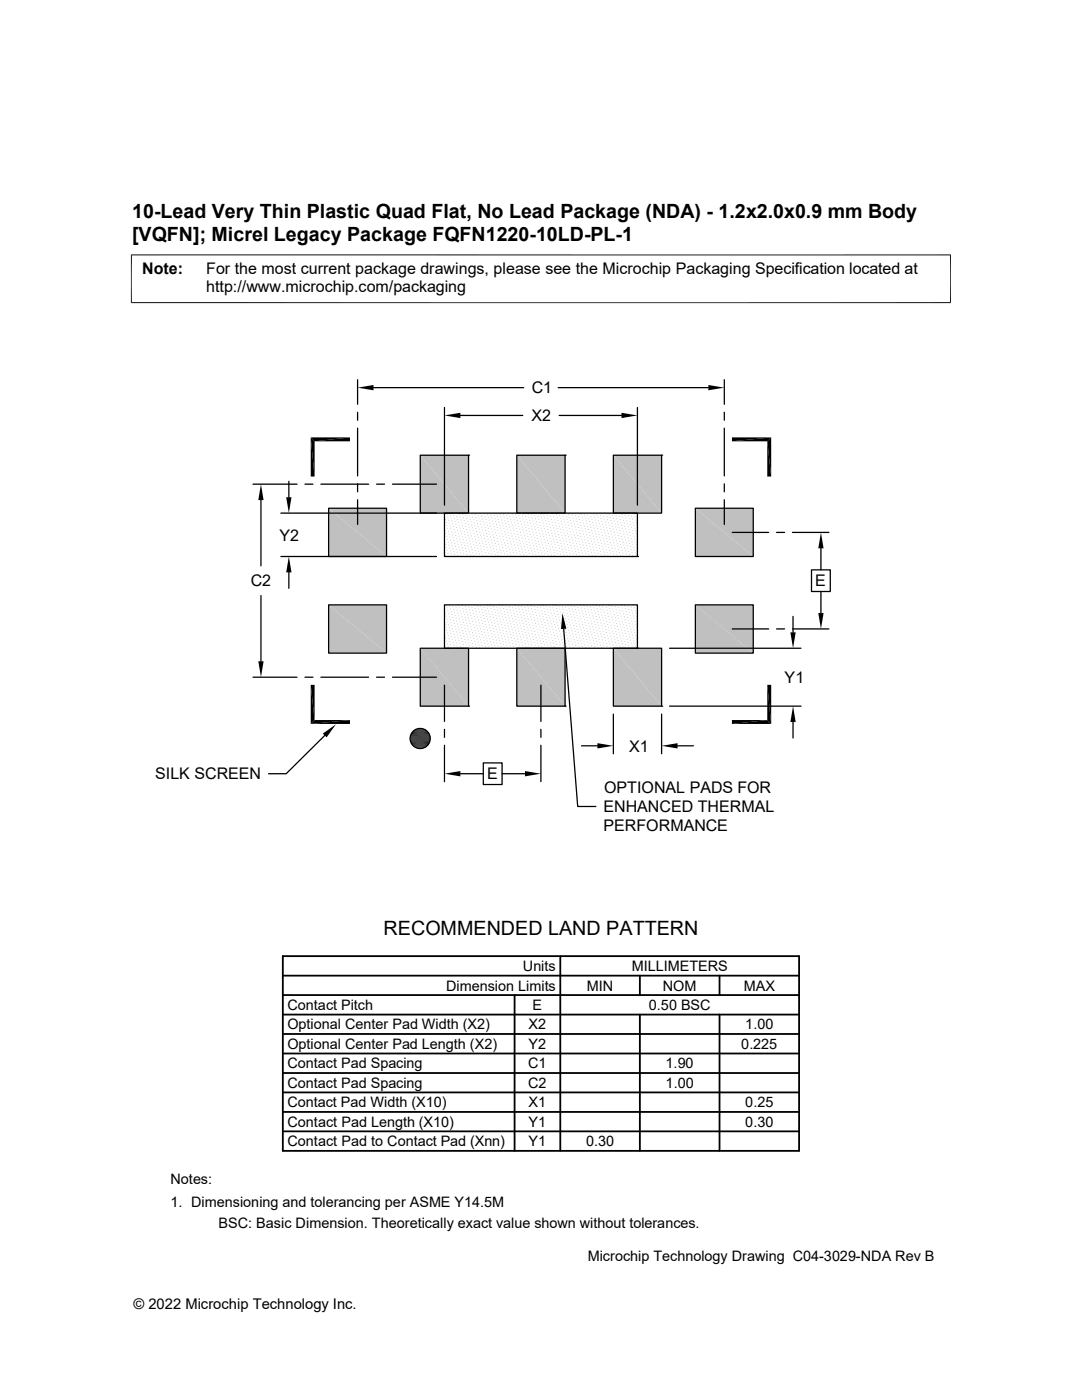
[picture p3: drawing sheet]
<svg xmlns="http://www.w3.org/2000/svg" width="216mm" height="279mm" viewBox="0 0 216 279" stroke-linecap="round" stroke-linejoin="round" font-family="sans-serif">
<g fill="#c0c0c0">
<path d="M122.4 90.8l9.6 11.6h-9.6z"/>
<path d="M122.4 90.8h9.6v11.6z"/>
<path d="M103.1 90.8l9.7 11.6h-9.7z"/>
<path d="M103.1 90.8h9.7v11.6z"/>
<path d="M83.9 90.8l9.6 11.6h-9.6z"/>
<path d="M83.9 90.8h9.6v11.6z"/>
<path d="M138.7 101.4l11.6 9.7h-11.6z"/>
<path d="M138.7 101.4h11.6v9.7z"/>
<path d="M65.6 101.4l11.5 9.7h-11.5z"/>
<path d="M65.6 101.4h11.5v9.7z"/>
<path d="M138.7 120.7l11.6 9.6h-11.6z"/>
<path d="M138.7 120.7h11.6v9.6z"/>
<path d="M65.6 120.7l11.5 9.6h-11.5z"/>
<path d="M65.6 120.7h11.5v9.6z"/>
<path d="M122.4 129.4l9.6 11.5h-9.6z"/>
<path d="M122.4 129.4h9.6v11.5z"/>
<path d="M103.1 129.4l9.7 11.5h-9.7z"/>
<path d="M103.1 129.4h9.7v11.5z"/>
<path d="M83.9 129.4l9.6 11.5h-9.6z"/>
<path d="M83.9 129.4h9.6v11.5z"/>
</g>
<g fill="none" stroke="#000" stroke-width=".25">
<path d="M71.4 75.8v4.9M74.5 77.4h30M111.4 77.4h30M144.5 75.8v4.9M50.5 96.6h8.8M52.1 99.8v13.1M57.6 96.1v3.1M60.9 96.6h1.5M64 96.6h9.6M71.4 82.3v1.6M71.4 85.4v9.6M71.4 96.6v1.5"/>
<path d="M71.4 99.7v5M75.1 96.6h1.6M78.3 96.6h8.8M83.9 90.8h9.6v11.6h-9.6zM88.7 81.3v19.5M91.9 82.9h12.4M93.5 90.8h.1M103.1 90.8h9.7v11.6h-9.7zM111.6 82.9h12.4M112.8 90.8h.1M122.4 90.8h9.6v11.6h-9.6zM127.2 81.3v19.5"/>
<path d="M132 90.8h.1M144.5 82.3v1.6M144.5 85.4v9.6M144.5 96.6v1.5M144.5 99.7v5M52.1 118.9v13.1M56 102.4h31.1M56 111.1h31.1M57.6 114.2v3.2M65.6 101.4h11.5v9.7h-11.5zM88.7 102.4h38.5v8.7h-38.5zM127.2 111.1h.1"/>
<path d="M138.7 101.4h11.6v9.7h-11.6zM146.1 106.3h7.3M155 106.3h1.5M158.1 106.3h7.3M161.9 113.7h3.8v4.3h-3.8zM163.8 109.4v4.3M163.8 118v4.3M50.5 135.1h8.8M60.9 135.1h1.5M64 135.1h9.6M65.6 120.7h11.5v9.6h-11.5zM75.1 135.1h1.6"/>
<path d="M78.3 135.1h8.8M83.9 129.4h9.6v11.5h-9.6zM88.7 136.7v7.3M88.7 120.7h38.5v8.7h-38.5zM103.1 129.4h9.7v11.5h-9.7zM107.9 136.7v7.3M112.5 125.5l2.8 35.5h3.6M122.4 129.4h9.6v11.5h-9.6zM127.2 129.4h.1M133.6 129.4h26.2M138.7 120.7h11.6v9.6h-11.6zM146.1 125.5h7.3"/>
<path d="M155 125.5h1.5M158.1 125.5h7.3M158.2 123v3.2M64.8 146.8l-7.7 7.6h-3.5M88.7 145.6v1.6M88.7 148.7v7.3M91.9 154.4h4.5M93.5 140.9h.1M96.4 152.3h3.8v4.3h-3.8zM100.2 154.4h4.6M107.9 145.6v1.6M107.9 148.7v7.3"/>
<path d="M112.8 140.9h.1M116 148.8h3.2M122.4 142.5v7.9M132 140.9h.1M132 142.5v7.9M133.6 140.9h26.2M135.2 148.8h3.2M158.2 144.1v3.2"/>
<circle cx="83.8" cy="147.4" r="2.01"/>
</g>
<g fill="none" stroke="#c0c0c0" stroke-width=".2">
<path d="M88.7 110.3h.1M88.8 108.1h.1M88.8 105.9h.1M88.8 103.7h.1M88.9 110.9h.1M88.9 108.6h.1M88.9 106.5h.1M89 104.3h.1M89.1 109.2h.1M89.1 107h.1M89.2 104.9h.1M89.2 102.7h.1"/>
<path d="M89.2 109.8h.1M89.3 107.6h.1M89.3 105.4h.1M89.3 103.3h.1M89.4 110.4h.1M89.4 108.2h.1M89.4 106h.1M89.5 103.8h.1M89.5 111h.1M89.6 108.8h.1M89.6 106.6h.1M89.6 104.4h.1"/>
<path d="M89.7 109.4h.1M89.8 107.2h.1M89.8 105h.1M89.8 102.8h.1M89.9 109.9h.1M89.9 107.8h.1M90 105.6h.1M90 103.4h.1M90 110.5h.1M90.1 108.3h.1M90.1 106.2h.1M90.1 103.9h.1"/>
<path d="M90.2 108.9h.1M90.3 106.7h.1M90.3 104.5h.1M90.4 109.5h.1M90.4 107.3h.1M90.5 105.1h.1M90.5 102.9h.1M90.6 110.1h.1M90.6 107.9h.1M90.6 105.7h.1M90.7 103.5h.1M90.7 110.7h.1"/>
<path d="M90.7 108.5h.1M90.8 106.3h.1M90.8 104.1h.1M90.9 109.1h.1M90.9 106.9h.1M91 104.7h.1M91 102.5h.1M91.1 109.6h.1M91.1 107.4h.1M91.1 105.3h.1M91.2 103.1h.1M91.2 110.2h.1"/>
<path d="M91.2 108h.1M91.3 105.8h.1M91.3 103.7h.1M91.4 110.8h.1M91.4 108.6h.1M91.4 106.4h.1M91.5 104.2h.1M91.5 109.2h.1M91.6 107h.1M91.6 104.8h.1M91.7 102.6h.1M91.7 109.8h.1"/>
<path d="M91.7 107.6h.1M91.8 105.4h.1M91.8 103.2h.1M91.9 110.4h.1M91.9 108.2h.1M91.9 106h.1M92 103.8h.1M92 110.9h.1M92.1 108.8h.1M92.1 106.6h.1M92.1 104.4h.1M92.2 109.3h.1"/>
<path d="M92.2 107.1h.1M92.3 104.9h.1M92.3 102.7h.1M92.4 109.9h.1M92.4 107.7h.1M92.4 105.5h.1M92.5 103.3h.1M92.5 110.5h.1M92.6 108.3h.1M92.6 106.1h.1M92.6 103.9h.1M92.7 108.9h.1"/>
<path d="M92.8 106.7h.1M92.8 104.5h.1M92.9 109.5h.1M92.9 107.3h.1M92.9 105.1h.1M93 102.9h.1M93 110h.1M93.1 107.8h.1M93.1 105.7h.1M93.1 103.5h.1M93.2 110.6h.1M93.2 108.4h.1"/>
<path d="M93.3 106.2h.1M93.3 104.1h.1M93.4 109h.1M93.4 106.8h.1M93.4 104.6h.1M93.5 102.4h.1M93.5 109.6h.1M93.6 107.4h.1M93.6 105.2h.1M93.6 103h.1M93.7 110.2h.1M93.7 108h.1"/>
<path d="M93.8 105.8h.1M93.8 103.6h.1M93.9 110.8h.1M93.9 108.6h.1M93.9 106.4h.1M94 104.2h.1M94 109.2h.1M94.1 107h.1M94.1 104.8h.1M94.1 102.6h.1M94.2 109.7h.1M94.2 107.5h.1"/>
<path d="M94.3 105.3h.1M94.3 103.2h.1M94.3 110.3h.1M94.4 108.1h.1M94.4 105.9h.1M94.4 103.7h.1M94.5 110.9h.1M94.5 108.7h.1M94.6 106.5h.1M94.6 104.3h.1M94.7 109.3h.1M94.7 107.1h.1"/>
<path d="M94.8 104.9h.1M94.8 102.7h.1M94.8 109.9h.1M94.9 107.7h.1M94.9 105.5h.1M95 103.3h.1M95 110.4h.1M95 108.2h.1M95.1 106.1h.1M95.1 103.9h.1M95.2 111h.1M95.2 108.8h.1"/>
<path d="M95.2 106.6h.1M95.3 104.5h.1M95.4 109.4h.1M95.4 107.2h.1M95.4 105h.1M95.5 102.8h.1M95.5 110h.1M95.5 107.8h.1M95.6 105.6h.1M95.6 103.4h.1M95.7 110.6h.1M95.7 108.4h.1"/>
<path d="M95.7 106.2h.1M95.8 104h.1M95.9 109h.1M95.9 106.8h.1M95.9 104.6h.1M96 109.6h.1M96.1 107.4h.1M96.1 105.2h.1M96.1 103h.1M96.2 110.1h.1M96.2 108h.1M96.2 105.7h.1"/>
<path d="M96.3 103.6h.1M96.3 110.7h.1M96.3 108.5h.1M96.4 106.3h.1M96.4 104.1h.1M96.5 109.1h.1M96.6 106.9h.1M96.6 104.7h.1M96.6 102.5h.1M96.7 109.7h.1M96.7 107.5h.1M96.8 105.3h.1"/>
<path d="M96.8 103.1h.1M96.8 110.3h.1M96.9 108.1h.1M96.9 105.9h.1M96.9 103.7h.1M97 110.9h.1M97 108.7h.1M97 106.5h.1M97.1 104.3h.1M97.2 109.2h.1M97.2 107.1h.1M97.2 104.9h.1"/>
<path d="M97.3 102.7h.1M97.3 109.8h.1M97.4 107.6h.1M97.4 105.5h.1M97.4 103.3h.1M97.5 110.4h.1M97.5 108.2h.1M97.6 106h.1M97.6 103.8h.1M97.6 111h.1M97.7 108.8h.1M97.7 106.6h.1"/>
<path d="M97.7 104.4h.1M97.8 109.4h.1M97.9 107.2h.1M97.9 105h.1M97.9 102.8h.1M98 110h.1M98 107.8h.1M98.1 105.6h.1M98.1 103.4h.1M98.1 110.5h.1M98.2 108.4h.1M98.2 106.2h.1"/>
<path d="M98.3 104h.1M98.3 108.9h.1M98.4 106.7h.1M98.4 104.5h.1M98.5 109.5h.1M98.5 107.3h.1M98.6 105.1h.1M98.6 102.9h.1M98.7 110.1h.1M98.7 107.9h.1M98.7 105.7h.1M98.8 103.5h.1"/>
<path d="M98.8 110.7h.1M98.8 108.5h.1M98.9 106.3h.1M98.9 104.1h.1M99 109.1h.1M99 106.9h.1M99.1 104.7h.1M99.1 102.5h.1M99.1 109.6h.1M99.2 107.5h.1M99.2 105.3h.1M99.3 103.1h.1"/>
<path d="M99.3 110.2h.1M99.3 108h.1M99.4 105.9h.1M99.4 103.7h.1M99.5 110.8h.1M99.5 108.6h.1M99.5 106.4h.1M99.6 104.2h.1M99.7 109.2h.1M99.7 107h.1M99.7 104.8h.1M99.8 102.6h.1"/>
<path d="M99.8 109.8h.1M99.8 107.6h.1M99.9 105.4h.1M99.9 103.2h.1M100 110.4h.1M100 108.2h.1M100 106h.1M100.1 103.8h.1M100.1 111h.1M100.2 108.8h.1M100.2 106.6h.1M100.2 104.4h.1"/>
<path d="M100.3 109.3h.1M100.3 107.1h.1M100.4 104.9h.1M100.4 102.8h.1M100.5 109.9h.1M100.5 107.7h.1M100.5 105.5h.1M100.6 103.3h.1M100.6 110.5h.1M100.7 108.3h.1M100.7 106.1h.1M100.7 103.9h.1"/>
<path d="M100.8 108.9h.1M100.9 106.7h.1M100.9 104.5h.1M101 109.5h.1M101 107.3h.1M101 105.1h.1M101.1 102.9h.1M101.1 110h.1M101.2 107.9h.1M101.2 105.7h.1M101.2 103.5h.1M101.3 110.6h.1"/>
<path d="M101.3 108.4h.1M101.4 106.3h.1M101.4 104.1h.1M101.5 109h.1M101.5 106.8h.1M101.6 104.6h.1M101.6 102.4h.1M101.6 109.6h.1M101.7 107.4h.1M101.7 105.2h.1M101.7 103h.1M101.8 110.2h.1"/>
<path d="M101.8 108h.1M101.9 105.8h.1M101.9 103.6h.1M101.9 110.8h.1M102 108.6h.1M102 106.4h.1M102.1 104.2h.1M102.1 109.2h.1M102.2 107h.1M102.2 104.8h.1M102.3 102.6h.1M102.3 109.8h.1"/>
<path d="M102.3 107.5h.1M102.4 105.4h.1M102.4 103.2h.1M102.4 110.3h.1M102.5 108.1h.1M102.5 105.9h.1M102.5 103.8h.1M102.6 110.9h.1M102.6 108.7h.1M102.7 106.5h.1M102.7 104.3h.1M102.8 109.3h.1"/>
<path d="M102.8 107.1h.1M102.9 104.9h.1M102.9 102.7h.1M103 109.9h.1M103 107.7h.1M103 105.5h.1M103.1 103.3h.1M103.1 110.4h.1M103.1 108.3h.1M103.2 106.1h.1M103.2 103.9h.1M103.3 111h.1"/>
<path d="M103.3 108.8h.1M103.3 106.7h.1M103.4 104.5h.1M103.5 109.4h.1M103.5 107.2h.1M103.5 105.1h.1M103.6 102.9h.1M103.6 110h.1M103.7 107.8h.1M103.7 105.6h.1M103.7 103.4h.1M103.8 110.6h.1"/>
<path d="M103.8 108.4h.1M103.8 106.2h.1M103.9 104h.1M104 109h.1M104 106.8h.1M104 104.6h.1M104.1 102.4h.1M104.1 109.6h.1M104.2 107.4h.1M104.2 105.2h.1M104.2 103h.1M104.3 110.2h.1"/>
<path d="M104.3 108h.1M104.3 105.8h.1M104.4 103.6h.1M104.4 110.7h.1M104.5 108.5h.1M104.5 106.3h.1M104.5 104.2h.1M104.6 109.1h.1M104.6 106.9h.1M104.7 104.7h.1M104.7 102.6h.1M104.8 109.7h.1"/>
<path d="M104.8 107.5h.1M104.8 105.3h.1M104.9 103.1h.1M104.9 110.3h.1M105 108.1h.1M105 105.9h.1M105 103.7h.1M105.1 110.9h.1M105.1 108.7h.1M105.2 106.5h.1M105.2 104.3h.1M105.3 109.3h.1"/>
<path d="M105.3 107.1h.1M105.3 104.9h.1M105.4 102.7h.1M105.4 109.8h.1M105.5 107.6h.1M105.5 105.5h.1M105.5 103.3h.1M105.6 110.4h.1M105.6 108.2h.1M105.7 106h.1M105.7 103.8h.1M105.7 111h.1"/>
<path d="M105.8 108.8h.1M105.8 106.6h.1M105.9 104.4h.1M105.9 109.4h.1M106 107.2h.1M106 105h.1M106 102.8h.1M106.1 110h.1M106.1 107.8h.1M106.2 105.6h.1M106.2 103.4h.1M106.3 110.6h.1"/>
<path d="M106.3 108.4h.1M106.3 106.2h.1M106.4 104h.1M106.4 108.9h.1M106.5 106.7h.1M106.5 104.6h.1M106.6 109.5h.1M106.6 107.3h.1M106.7 105.1h.1M106.7 103h.1M106.7 110.1h.1M106.8 107.9h.1"/>
<path d="M106.8 105.7h.1M106.9 103.5h.1M106.9 110.7h.1M107 108.5h.1M107 106.3h.1M107 104.1h.1M107.1 109.1h.1M107.1 106.9h.1M107.2 104.7h.1M107.2 102.5h.1M107.2 109.7h.1M107.3 107.5h.1"/>
<path d="M107.3 105.3h.1M107.4 103.1h.1M107.4 110.2h.1M107.4 108.1h.1M107.5 105.9h.1M107.5 103.7h.1M107.6 110.8h.1M107.6 108.6h.1M107.6 106.4h.1M107.7 104.2h.1M107.8 109.2h.1M107.8 107h.1"/>
<path d="M107.8 104.8h.1M107.9 102.6h.1M107.9 109.8h.1M107.9 107.6h.1M108 105.4h.1M108 103.2h.1M108.1 110.4h.1M108.1 108.2h.1M108.1 106h.1M108.2 103.8h.1M108.2 111h.1M108.3 108.8h.1"/>
<path d="M108.3 106.6h.1M108.3 104.4h.1M108.4 109.3h.1M108.5 107.1h.1M108.5 105h.1M108.5 102.8h.1M108.6 109.9h.1M108.6 107.7h.1M108.6 105.5h.1M108.7 103.4h.1M108.7 110.5h.1M108.8 108.3h.1"/>
<path d="M108.8 106.1h.1M108.8 103.9h.1M108.9 108.9h.1M109 106.7h.1M109 104.5h.1M109.1 109.5h.1M109.1 107.3h.1M109.2 105.1h.1M109.2 102.9h.1M109.2 110.1h.1M109.3 107.9h.1M109.3 105.7h.1"/>
<path d="M109.3 103.5h.1M109.4 110.6h.1M109.4 108.5h.1M109.4 106.3h.1M109.5 104.1h.1M109.6 109h.1M109.6 106.9h.1M109.7 104.7h.1M109.7 102.5h.1M109.7 109.6h.1M109.8 107.4h.1M109.8 105.2h.1"/>
<path d="M109.9 103h.1M109.9 110.2h.1M109.9 108h.1M110 105.8h.1M110 103.6h.1M110 110.8h.1M110.1 108.6h.1M110.1 106.4h.1M110.1 104.2h.1M110.2 109.2h.1M110.3 107h.1M110.3 104.8h.1"/>
<path d="M110.3 102.6h.1M110.4 109.8h.1M110.4 107.6h.1M110.5 105.4h.1M110.5 103.2h.1M110.5 110.3h.1M110.6 108.1h.1M110.6 105.9h.1M110.7 103.8h.1M110.7 110.9h.1M110.7 108.7h.1M110.8 106.5h.1"/>
<path d="M110.8 104.3h.1M110.9 109.3h.1M110.9 107.1h.1M111 104.9h.1M111 102.7h.1M111.1 109.9h.1M111.1 107.7h.1M111.1 105.5h.1M111.2 103.3h.1M111.2 110.5h.1M111.2 108.3h.1M111.3 106.1h.1"/>
<path d="M111.3 103.9h.1M111.4 111h.1M111.4 108.9h.1M111.4 106.7h.1M111.5 104.5h.1M111.6 109.4h.1M111.6 107.3h.1M111.6 105.1h.1M111.7 102.9h.1M111.7 110h.1M111.8 107.8h.1M111.8 105.6h.1"/>
<path d="M111.8 103.4h.1M111.9 110.6h.1M111.9 108.4h.1M111.9 106.2h.1M112 104h.1M112.1 109h.1M112.1 106.8h.1M112.1 104.6h.1M112.2 102.4h.1M112.2 109.6h.1M112.2 107.4h.1M112.3 105.2h.1"/>
<path d="M112.3 103h.1M112.4 110.2h.1M112.4 108h.1M112.5 105.8h.1M112.5 103.6h.1M112.5 110.7h.1M112.6 108.5h.1M112.6 106.4h.1M112.6 104.2h.1M112.7 109.1h.1M112.7 106.9h.1M112.8 104.8h.1"/>
<path d="M112.8 102.6h.1M112.9 109.7h.1M112.9 107.5h.1M112.9 105.3h.1M113 103.1h.1M113 110.3h.1M113.1 108.1h.1M113.1 105.9h.1M113.1 103.7h.1M113.2 110.9h.1M113.2 108.7h.1M113.3 106.5h.1"/>
<path d="M113.3 104.3h.1M113.4 109.3h.1M113.4 107.1h.1M113.4 104.9h.1M113.5 102.7h.1M113.5 109.8h.1M113.6 107.7h.1M113.6 105.5h.1M113.6 103.3h.1M113.7 110.4h.1M113.7 108.2h.1M113.8 106h.1"/>
<path d="M113.8 103.8h.1M113.9 111h.1M113.9 108.8h.1M113.9 106.6h.1M114 104.4h.1M114 109.4h.1M114.1 107.2h.1M114.1 105h.1M114.1 102.8h.1M114.2 110h.1M114.2 107.8h.1M114.3 105.6h.1"/>
<path d="M114.3 103.4h.1M114.4 110.6h.1M114.4 108.4h.1M114.4 106.2h.1M114.5 104h.1M114.5 108.9h.1M114.6 106.8h.1M114.6 104.6h.1M114.7 109.5h.1M114.7 107.3h.1M114.8 105.2h.1M114.8 103h.1"/>
<path d="M114.8 110.1h.1M114.9 107.9h.1M114.9 105.7h.1M115 103.6h.1M115 110.7h.1M115 108.5h.1M115.1 106.3h.1M115.1 104.1h.1M115.2 109.1h.1M115.2 106.9h.1M115.3 104.7h.1M115.3 102.5h.1"/>
<path d="M115.4 109.7h.1M115.4 107.5h.1M115.4 105.3h.1M115.5 103.1h.1M115.5 110.3h.1M115.5 108.1h.1M115.6 105.9h.1M115.6 103.7h.1M115.7 110.8h.1M115.7 108.7h.1M115.7 106.5h.1M115.8 104.2h.1"/>
<path d="M115.9 109.2h.1M115.9 107h.1M115.9 104.8h.1M116 102.6h.1M116 109.8h.1M116.1 107.6h.1M116.1 105.4h.1M116.1 103.2h.1M116.2 110.4h.1M116.2 108.2h.1M116.2 106h.1M116.3 103.8h.1"/>
<path d="M116.3 111h.1M116.4 108.8h.1M116.4 106.6h.1M116.4 104.4h.1M116.5 109.3h.1M116.6 107.2h.1M116.6 105h.1M116.6 102.8h.1M116.7 109.9h.1M116.7 107.7h.1M116.7 105.6h.1M116.8 103.4h.1"/>
<path d="M116.8 110.5h.1M116.9 108.3h.1M116.9 106.1h.1M116.9 104h.1M117 108.9h.1M117.1 106.7h.1M117.1 104.5h.1M117.2 109.5h.1M117.2 107.3h.1M117.3 105.1h.1M117.3 102.9h.1M117.3 110.1h.1"/>
<path d="M117.4 107.9h.1M117.4 105.7h.1M117.4 103.5h.1M117.5 110.7h.1M117.5 108.5h.1M117.6 106.3h.1M117.6 104.1h.1M117.7 109.1h.1M117.7 106.9h.1M117.7 104.7h.1M117.8 102.5h.1M117.8 109.6h.1"/>
<path d="M117.9 107.4h.1M117.9 105.2h.1M117.9 103.1h.1M118 110.2h.1M118 108h.1M118.1 105.8h.1M118.1 103.6h.1M118.1 110.8h.1M118.2 108.6h.1M118.2 106.4h.1M118.3 104.2h.1M118.3 109.2h.1"/>
<path d="M118.4 107h.1M118.4 104.8h.1M118.4 102.6h.1M118.5 109.8h.1M118.5 107.6h.1M118.6 105.4h.1M118.6 103.2h.1M118.7 110.3h.1M118.7 108.1h.1M118.7 106h.1M118.8 103.8h.1M118.8 110.9h.1"/>
<path d="M118.8 108.7h.1M118.9 106.5h.1M118.9 104.4h.1M119 109.3h.1M119 107.1h.1M119.1 104.9h.1M119.1 102.7h.1M119.2 109.9h.1M119.2 107.7h.1M119.2 105.5h.1M119.3 103.3h.1M119.3 110.5h.1"/>
<path d="M119.4 108.3h.1M119.4 106.1h.1M119.4 103.9h.1M119.5 111.1h.1M119.5 108.9h.1M119.5 106.7h.1M119.6 104.5h.1M119.6 109.5h.1M119.7 107.3h.1M119.7 105.1h.1M119.8 102.9h.1M119.8 110h.1"/>
<path d="M119.8 107.8h.1M119.9 105.6h.1M119.9 103.5h.1M120 110.6h.1M120 108.4h.1M120.1 106.2h.1M120.1 104h.1M120.2 109h.1M120.2 106.8h.1M120.2 104.6h.1M120.3 102.4h.1M120.3 109.6h.1"/>
<path d="M120.3 107.4h.1M120.4 105.2h.1M120.4 103h.1M120.5 110.2h.1M120.5 108h.1M120.5 105.8h.1M120.6 103.6h.1M120.6 110.7h.1M120.7 108.6h.1M120.7 106.4h.1M120.7 104.2h.1M120.8 109.1h.1"/>
<path d="M120.9 107h.1M120.9 104.8h.1M120.9 102.6h.1M121 109.7h.1M121 107.5h.1M121 105.3h.1M121.1 103.1h.1M121.1 110.3h.1M121.2 108.1h.1M121.2 105.9h.1M121.2 103.7h.1M121.3 110.9h.1"/>
<path d="M121.3 108.7h.1M121.4 106.5h.1M121.4 104.3h.1M121.5 109.3h.1M121.5 107.1h.1M121.6 104.9h.1M121.6 102.7h.1M121.6 109.9h.1M121.7 107.7h.1M121.7 105.5h.1M121.7 103.3h.1M121.8 110.4h.1"/>
<path d="M121.8 108.2h.1M121.9 106h.1M121.9 103.9h.1M122 111h.1M122 108.8h.1M122 106.6h.1M122.1 104.4h.1M122.1 109.4h.1M122.2 107.2h.1M122.2 105h.1M122.3 102.8h.1M122.3 110h.1"/>
<path d="M122.3 107.8h.1M122.4 105.6h.1M122.4 103.4h.1M122.4 110.6h.1M122.5 108.4h.1M122.5 106.2h.1M122.6 104h.1M122.6 109h.1M122.7 106.8h.1M122.7 104.6h.1M122.8 109.5h.1M122.8 107.4h.1"/>
<path d="M122.9 105.2h.1M122.9 103h.1M123 110.1h.1M123 107.9h.1M123 105.8h.1M123.1 103.6h.1M123.1 110.7h.1M123.1 108.5h.1M123.2 106.3h.1M123.2 104.1h.1M123.3 109.1h.1M123.3 106.9h.1"/>
<path d="M123.4 104.7h.1M123.4 102.5h.1M123.5 109.7h.1M123.5 107.5h.1M123.5 105.3h.1M123.6 103.1h.1M123.6 110.3h.1M123.6 108.1h.1M123.7 105.9h.1M123.7 103.7h.1M123.8 110.9h.1M123.8 108.7h.1"/>
<path d="M123.8 106.5h.1M123.9 104.3h.1M124 109.2h.1M124 107h.1M124 104.8h.1M124.1 102.7h.1M124.1 109.8h.1M124.2 107.6h.1M124.2 105.4h.1M124.2 103.2h.1M124.3 110.4h.1M124.3 108.2h.1"/>
<path d="M124.3 106h.1M124.4 103.8h.1M124.4 111h.1M124.5 108.8h.1M124.5 106.6h.1M124.5 104.4h.1M124.6 109.4h.1M124.7 107.2h.1M124.7 105h.1M124.7 102.8h.1M124.8 109.9h.1M124.8 107.8h.1"/>
<path d="M124.9 105.6h.1M124.9 103.4h.1M124.9 110.5h.1M125 108.3h.1M125 106.2h.1M125 104h.1M125.1 108.9h.1M125.2 106.7h.1M125.2 104.5h.1M125.3 109.5h.1M125.3 107.3h.1M125.3 105.1h.1"/>
<path d="M125.4 102.9h.1M125.4 110.1h.1M125.5 107.9h.1M125.5 105.7h.1M125.6 103.5h.1M125.6 110.7h.1M125.6 108.5h.1M125.7 106.3h.1M125.7 104.1h.1M125.8 109.1h.1M125.8 106.9h.1M125.8 104.7h.1"/>
<path d="M125.9 102.5h.1M125.9 109.6h.1M126 107.4h.1M126 105.3h.1M126 103.1h.1M126.1 110.2h.1M126.1 108h.1M126.2 105.8h.1M126.2 103.6h.1M126.3 110.8h.1M126.3 108.6h.1M126.3 106.4h.1"/>
<path d="M126.4 104.2h.1M126.4 109.2h.1M126.5 107h.1M126.5 104.8h.1M126.5 102.6h.1M126.6 109.8h.1M126.6 107.6h.1M126.7 105.4h.1M126.7 103.2h.1M126.8 110.3h.1M126.8 108.2h.1M126.8 106h.1"/>
<path d="M126.9 103.8h.1M126.9 110.9h.1M127 108.7h.1M127 106.6h.1M127 104.4h.1M127.1 109.3h.1M127.1 107.1h.1M127.2 104.9h.1M88.7 121.8h.1M88.8 128.9h.1M88.8 126.8h.1M88.8 124.6h.1"/>
<path d="M88.9 122.4h.1M88.9 127.3h.1M89 125.2h.1M89 123h.1M89 120.8h.1M89.1 127.9h.1M89.1 125.7h.1M89.2 123.5h.1M89.2 121.3h.1M89.3 128.5h.1M89.3 126.3h.1M89.3 124.1h.1"/>
<path d="M89.4 121.9h.1M89.4 129.1h.1M89.5 126.9h.1M89.5 124.7h.1M89.5 122.5h.1M89.6 127.5h.1M89.6 125.3h.1M89.7 123.1h.1M89.7 120.9h.1M89.7 128.1h.1M89.8 125.9h.1M89.8 123.7h.1"/>
<path d="M89.9 121.5h.1M89.9 128.7h.1M89.9 126.4h.1M90 124.3h.1M90 122.1h.1M90.1 129.2h.1M90.1 127h.1M90.1 124.8h.1M90.2 122.7h.1M90.3 127.6h.1M90.3 125.4h.1M90.3 123.2h.1"/>
<path d="M90.4 121.1h.1M90.4 128.2h.1M90.4 126h.1M90.5 123.8h.1M90.5 121.6h.1M90.6 128.8h.1M90.6 126.6h.1M90.6 124.4h.1M90.7 122.2h.1M90.7 129.4h.1M90.8 127.2h.1M90.8 125h.1"/>
<path d="M90.8 122.8h.1M90.9 127.8h.1M91 125.6h.1M91 123.4h.1M91 121.2h.1M91.1 128.3h.1M91.1 126.1h.1M91.1 124h.1M91.2 121.8h.1M91.2 128.9h.1M91.3 126.7h.1M91.3 124.5h.1"/>
<path d="M91.3 122.3h.1M91.4 127.3h.1M91.5 125.1h.1M91.5 122.9h.1M91.5 120.7h.1M91.6 127.9h.1M91.6 125.7h.1M91.7 123.5h.1M91.7 121.3h.1M91.7 128.5h.1M91.8 126.3h.1M91.8 124.1h.1"/>
<path d="M91.8 121.9h.1M91.9 129.1h.1M91.9 126.9h.1M92 124.7h.1M92 122.5h.1M92.1 127.4h.1M92.1 125.2h.1M92.2 123.1h.1M92.2 120.9h.1M92.2 128h.1M92.3 125.8h.1M92.3 123.6h.1"/>
<path d="M92.3 121.5h.1M92.4 128.6h.1M92.4 126.4h.1M92.5 124.2h.1M92.5 122h.1M92.5 129.2h.1M92.6 127h.1M92.6 124.8h.1M92.6 122.6h.1M92.7 127.6h.1M92.8 125.4h.1M92.8 123.2h.1"/>
<path d="M92.8 121h.1M92.9 128.2h.1M92.9 126h.1M93 123.8h.1M93 121.6h.1M93 128.7h.1M93.1 126.6h.1M93.1 124.4h.1M93.2 122.2h.1M93.2 129.3h.1M93.2 127.1h.1M93.3 124.9h.1"/>
<path d="M93.3 122.7h.1M93.4 127.7h.1M93.4 125.5h.1M93.5 123.3h.1M93.5 121.1h.1M93.6 128.3h.1M93.6 126.1h.1M93.6 123.9h.1M93.7 121.7h.1M93.7 128.9h.1M93.7 126.7h.1M93.8 124.5h.1"/>
<path d="M93.8 122.3h.1M93.9 127.3h.1M93.9 125.1h.1M94 122.9h.1M94.1 127.8h.1M94.1 125.6h.1M94.1 123.5h.1M94.2 121.3h.1M94.2 128.4h.1M94.3 126.2h.1M94.3 124h.1M94.3 121.9h.1"/>
<path d="M94.4 129h.1M94.4 126.8h.1M94.4 124.6h.1M94.5 122.4h.1M94.6 127.4h.1M94.6 125.2h.1M94.6 123h.1M94.7 120.8h.1M94.7 128h.1M94.8 125.8h.1M94.8 123.6h.1M94.8 121.4h.1"/>
<path d="M94.9 128.6h.1M94.9 126.4h.1M95 124.2h.1M95 122h.1M95 129.1h.1M95.1 127h.1M95.1 124.8h.1M95.1 122.6h.1M95.2 127.5h.1M95.2 125.3h.1M95.3 123.1h.1M95.3 121h.1"/>
<path d="M95.4 128.1h.1M95.4 125.9h.1M95.4 123.7h.1M95.5 121.5h.1M95.5 128.7h.1M95.6 126.5h.1M95.6 124.3h.1M95.6 122.1h.1M95.7 129.3h.1M95.7 127.1h.1M95.8 124.9h.1M95.8 122.7h.1"/>
<path d="M95.9 127.7h.1M95.9 125.5h.1M95.9 123.3h.1M96 121.1h.1M96 128.2h.1M96.1 126.1h.1M96.1 123.9h.1M96.1 121.7h.1M96.2 128.8h.1M96.2 126.6h.1M96.3 124.4h.1M96.3 122.3h.1"/>
<path d="M96.4 127.2h.1M96.4 125h.1M96.5 122.8h.1M96.5 127.8h.1M96.6 125.6h.1M96.6 123.4h.1M96.6 121.2h.1M96.7 128.4h.1M96.7 126.2h.1M96.8 124h.1M96.8 121.8h.1M96.9 129h.1"/>
<path d="M96.9 126.8h.1M96.9 124.6h.1M97 122.4h.1M97 127.4h.1M97.1 125.2h.1M97.1 123h.1M97.2 120.8h.1M97.2 127.9h.1M97.2 125.8h.1M97.3 123.6h.1M97.3 121.4h.1M97.3 128.5h.1"/>
<path d="M97.4 126.3h.1M97.4 124.1h.1M97.5 121.9h.1M97.5 129.1h.1M97.5 126.9h.1M97.6 124.7h.1M97.6 122.5h.1M97.7 127.5h.1M97.7 125.3h.1M97.8 123.1h.1M97.8 120.9h.1M97.9 128.1h.1"/>
<path d="M97.9 125.9h.1M97.9 123.7h.1M98 121.5h.1M98 128.7h.1M98 126.5h.1M98.1 124.3h.1M98.1 122.1h.1M98.2 129.2h.1M98.2 127h.1M98.2 124.9h.1M98.3 122.7h.1M98.4 127.6h.1"/>
<path d="M98.4 125.4h.1M98.4 123.3h.1M98.5 121.1h.1M98.5 128.2h.1M98.6 126h.1M98.6 123.8h.1M98.6 121.6h.1M98.7 128.8h.1M98.7 126.6h.1M98.7 124.4h.1M98.8 122.2h.1M98.8 129.4h.1"/>
<path d="M98.9 127.2h.1M98.9 125h.1M98.9 122.8h.1M99 127.8h.1M99.1 125.6h.1M99.1 123.4h.1M99.1 121.2h.1M99.2 128.3h.1M99.2 126.2h.1M99.2 124h.1M99.3 121.8h.1M99.3 128.9h.1"/>
<path d="M99.4 126.7h.1M99.4 124.5h.1M99.4 122.3h.1M99.5 127.3h.1M99.6 125.1h.1M99.6 122.9h.1M99.6 120.7h.1M99.7 127.9h.1M99.7 125.7h.1M99.8 123.5h.1M99.8 121.3h.1M99.8 128.5h.1"/>
<path d="M99.9 126.3h.1M99.9 124.1h.1M99.9 121.9h.1M100 129.1h.1M100 126.9h.1M100.1 124.7h.1M100.1 122.5h.1M100.2 127.4h.1M100.2 125.3h.1M100.2 123.1h.1M100.3 120.9h.1M100.3 128h.1"/>
<path d="M100.4 125.8h.1M100.4 123.7h.1M100.5 121.5h.1M100.5 128.6h.1M100.5 126.4h.1M100.6 124.2h.1M100.6 122h.1M100.6 129.2h.1M100.7 127h.1M100.7 124.8h.1M100.8 122.6h.1M100.8 127.6h.1"/>
<path d="M100.9 125.4h.1M100.9 123.2h.1M100.9 121h.1M101 128.2h.1M101 126h.1M101.1 123.8h.1M101.1 121.6h.1M101.2 128.8h.1M101.2 126.6h.1M101.2 124.4h.1M101.3 122.2h.1M101.3 129.3h.1"/>
<path d="M101.3 127.1h.1M101.4 124.9h.1M101.4 122.7h.1M101.5 127.7h.1M101.5 125.5h.1M101.6 123.3h.1M101.6 121.1h.1M101.7 128.3h.1M101.7 126.1h.1M101.7 123.9h.1M101.8 121.7h.1M101.8 128.9h.1"/>
<path d="M101.9 126.7h.1M101.9 124.5h.1M101.9 122.3h.1M102 127.3h.1M102 125.1h.1M102.1 122.9h.1M102.2 127.8h.1M102.2 125.7h.1M102.2 123.5h.1M102.3 121.3h.1M102.3 128.4h.1M102.4 126.2h.1"/>
<path d="M102.4 124.1h.1M102.4 121.9h.1M102.5 129h.1M102.5 126.8h.1M102.6 124.6h.1M102.6 122.5h.1M102.7 127.4h.1M102.7 125.2h.1M102.7 123h.1M102.8 120.8h.1M102.8 128h.1M102.8 125.8h.1"/>
<path d="M102.9 123.6h.1M102.9 121.4h.1M103 128.6h.1M103 126.4h.1M103 124.2h.1M103.1 122h.1M103.1 129.2h.1M103.2 127h.1M103.2 124.8h.1M103.2 122.6h.1M103.3 127.6h.1M103.4 125.4h.1"/>
<path d="M103.4 123.2h.1M103.4 121h.1M103.5 128.1h.1M103.5 125.9h.1M103.5 123.7h.1M103.6 121.6h.1M103.6 128.7h.1M103.7 126.5h.1M103.7 124.3h.1M103.7 122.1h.1M103.8 129.3h.1M103.8 127.1h.1"/>
<path d="M103.9 124.9h.1M103.9 122.7h.1M104 127.7h.1M104 125.5h.1M104.1 123.3h.1M104.1 121.1h.1M104.1 128.2h.1M104.2 126.1h.1M104.2 123.9h.1M104.2 121.7h.1M104.3 128.8h.1M104.3 126.6h.1"/>
<path d="M104.4 124.5h.1M104.4 122.3h.1M104.5 127.2h.1M104.5 125h.1M104.6 122.9h.1M104.6 127.8h.1M104.7 125.6h.1M104.7 123.4h.1M104.8 121.2h.1M104.8 128.4h.1M104.8 126.2h.1M104.9 124h.1"/>
<path d="M104.9 121.8h.1M104.9 129h.1M105 126.8h.1M105 124.6h.1M105.1 122.4h.1M105.2 127.4h.1M105.2 125.2h.1M105.2 123h.1M105.3 120.8h.1M105.3 128h.1M105.3 125.8h.1M105.4 123.6h.1"/>
<path d="M105.4 121.4h.1M105.5 128.5h.1M105.5 126.3h.1M105.5 124.1h.1M105.6 122h.1M105.6 129.1h.1M105.6 126.9h.1M105.7 124.7h.1M105.7 122.5h.1M105.8 127.5h.1M105.8 125.3h.1M105.9 123.1h.1"/>
<path d="M105.9 120.9h.1M106 128.1h.1M106 125.9h.1M106 123.7h.1M106.1 121.5h.1M106.1 128.7h.1M106.1 126.5h.1M106.2 124.3h.1M106.2 122.1h.1M106.3 129.2h.1M106.3 127.1h.1M106.3 124.9h.1"/>
<path d="M106.4 122.7h.1M106.5 127.6h.1M106.5 125.5h.1M106.5 123.3h.1M106.6 121.1h.1M106.6 128.2h.1M106.7 126h.1M106.7 123.8h.1M106.7 121.6h.1M106.8 128.8h.1M106.8 126.6h.1M106.8 124.4h.1"/>
<path d="M106.9 122.2h.1M107 127.2h.1M107 125h.1M107 122.8h.1M107.1 127.8h.1M107.2 125.6h.1M107.2 123.4h.1M107.2 121.2h.1M107.3 128.4h.1M107.3 126.2h.1M107.4 124h.1M107.4 121.8h.1"/>
<path d="M107.4 128.9h.1M107.5 126.7h.1M107.5 124.5h.1M107.5 122.4h.1M107.6 127.3h.1M107.7 125.1h.1M107.7 122.9h.1M107.7 120.8h.1M107.8 127.9h.1M107.8 125.7h.1M107.9 123.5h.1M107.9 121.3h.1"/>
<path d="M107.9 128.5h.1M108 126.3h.1M108 124.1h.1M108.1 121.9h.1M108.1 129.1h.1M108.1 126.9h.1M108.2 124.7h.1M108.2 122.5h.1M108.3 127.5h.1M108.3 125.3h.1M108.3 123.1h.1M108.4 120.9h.1"/>
<path d="M108.4 128h.1M108.5 125.9h.1M108.5 123.7h.1M108.5 121.5h.1M108.6 128.6h.1M108.6 126.4h.1M108.7 124.3h.1M108.7 122h.1M108.8 129.2h.1M108.8 127h.1M108.8 124.8h.1M108.9 122.6h.1"/>
<path d="M108.9 127.6h.1M109 125.4h.1M109 123.2h.1M109 121h.1M109.1 128.2h.1M109.1 126h.1M109.2 123.8h.1M109.2 121.6h.1M109.3 128.8h.1M109.3 126.6h.1M109.3 124.4h.1M109.4 122.2h.1"/>
<path d="M109.4 129.4h.1M109.4 127.1h.1M109.5 124.9h.1M109.5 122.8h.1M109.6 127.7h.1M109.6 125.5h.1M109.7 123.3h.1M109.7 121.2h.1M109.8 128.3h.1M109.8 126.1h.1M109.8 123.9h.1M109.9 121.7h.1"/>
<path d="M109.9 128.9h.1M110 126.7h.1M110 124.5h.1M110 122.3h.1M110.1 127.3h.1M110.1 125.1h.1M110.2 122.9h.1M110.2 120.7h.1M110.3 127.9h.1M110.3 125.7h.1M110.3 123.5h.1M110.4 121.3h.1"/>
<path d="M110.4 128.4h.1M110.4 126.3h.1M110.5 124.1h.1M110.5 121.9h.1M110.6 129h.1M110.6 126.8h.1M110.6 124.7h.1M110.7 122.5h.1M110.8 127.4h.1M110.8 125.2h.1M110.8 123h.1M110.9 120.8h.1"/>
<path d="M110.9 128h.1M111 125.8h.1M111 123.6h.1M111 121.4h.1M111.1 128.6h.1M111.1 126.4h.1M111.1 124.2h.1M111.2 122h.1M111.2 129.2h.1M111.3 127h.1M111.3 124.8h.1M111.3 122.6h.1"/>
<path d="M111.4 127.6h.1M111.5 125.4h.1M111.5 123.2h.1M111.5 121h.1M111.6 128.1h.1M111.6 125.9h.1M111.7 123.8h.1M111.7 121.6h.1M111.7 128.7h.1M111.8 126.5h.1M111.8 124.3h.1M111.8 122.1h.1"/>
<path d="M111.9 129.3h.1M111.9 127.1h.1M112 124.9h.1M112 122.7h.1M112.1 127.7h.1M112.1 125.5h.1M112.2 123.3h.1M112.2 121.1h.1M112.2 128.3h.1M112.3 126.1h.1M112.3 123.9h.1M112.3 121.7h.1"/>
<path d="M112.4 128.8h.1M112.4 126.7h.1M112.5 124.5h.1M112.5 122.3h.1M112.6 127.2h.1M112.6 125.1h.1M112.7 122.9h.1M112.8 127.8h.1M112.8 125.6h.1M112.8 123.4h.1M112.9 121.2h.1M112.9 128.4h.1"/>
<path d="M112.9 126.2h.1M113 124h.1M113 121.8h.1M113 129h.1M113.1 126.8h.1M113.1 124.6h.1M113.2 122.4h.1M113.2 127.4h.1M113.3 125.2h.1M113.3 123h.1M113.3 120.8h.1M113.4 128h.1"/>
<path d="M113.4 125.8h.1M113.5 123.6h.1M113.5 121.4h.1M113.6 128.5h.1M113.6 126.3h.1M113.6 124.2h.1M113.7 122h.1M113.7 129.1h.1M113.7 126.9h.1M113.8 124.7h.1M113.8 122.6h.1M113.9 127.5h.1"/>
<path d="M113.9 125.3h.1M114 123.1h.1M114 120.9h.1M114.1 128.1h.1M114.1 125.9h.1M114.1 123.7h.1M114.2 121.5h.1M114.2 128.7h.1M114.3 126.5h.1M114.3 124.3h.1M114.3 122.1h.1M114.4 129.3h.1"/>
<path d="M114.4 127.1h.1M114.4 124.9h.1M114.5 122.7h.1M114.6 127.7h.1M114.6 125.5h.1M114.6 123.3h.1M114.7 121.1h.1M114.7 128.2h.1M114.8 126h.1M114.8 123.8h.1M114.8 121.6h.1M114.9 128.8h.1"/>
<path d="M114.9 126.6h.1M115 124.4h.1M115 122.2h.1M115.1 127.2h.1M115.1 125h.1M115.1 122.8h.1M115.2 127.8h.1M115.3 125.6h.1M115.3 123.4h.1M115.3 121.2h.1M115.4 128.4h.1M115.4 126.2h.1"/>
<path d="M115.5 124h.1M115.5 121.8h.1M115.5 128.9h.1M115.6 126.7h.1M115.6 124.6h.1M115.7 122.4h.1M115.7 127.3h.1M115.8 125.1h.1M115.8 123h.1M115.8 120.8h.1M115.9 127.9h.1M115.9 125.7h.1"/>
<path d="M115.9 123.5h.1M116 121.4h.1M116 128.5h.1M116.1 126.3h.1M116.1 124.1h.1M116.1 121.9h.1M116.2 129.1h.1M116.2 126.9h.1M116.3 124.7h.1M116.3 122.5h.1M116.4 127.5h.1M116.4 125.3h.1"/>
<path d="M116.5 123.1h.1M116.5 120.9h.1M116.5 128.1h.1M116.6 125.9h.1M116.6 123.7h.1M116.6 121.5h.1M116.7 128.6h.1M116.7 126.5h.1M116.8 124.3h.1M116.8 122.1h.1M116.9 129.2h.1M116.9 127h.1"/>
<path d="M116.9 124.8h.1M117 122.6h.1M117 127.6h.1M117.1 125.4h.1M117.1 123.2h.1M117.2 121h.1M117.2 128.2h.1M117.2 126h.1M117.3 123.8h.1M117.3 121.6h.1M117.4 128.8h.1M117.4 126.6h.1"/>
<path d="M117.4 124.4h.1M117.5 122.2h.1M117.5 129.4h.1M117.6 127.2h.1M117.6 125h.1M117.6 122.8h.1M117.7 127.7h.1M117.7 125.5h.1M117.8 123.4h.1M117.8 121.2h.1M117.9 128.3h.1M117.9 126.1h.1"/>
<path d="M117.9 123.9h.1M118 121.8h.1M118 128.9h.1M118 126.7h.1M118.1 124.5h.1M118.1 122.3h.1M118.2 127.3h.1M118.3 125.1h.1M118.3 122.9h.1M118.3 120.7h.1M118.4 127.9h.1M118.4 125.7h.1"/>
<path d="M118.4 123.5h.1M118.5 121.3h.1M118.5 128.5h.1M118.5 126.3h.1M118.6 124.1h.1M118.6 121.9h.1M118.7 129h.1M118.7 126.9h.1M118.7 124.7h.1M118.8 122.5h.1M118.9 127.4h.1M118.9 125.2h.1"/>
<path d="M118.9 123h.1M119 120.9h.1M119 128h.1M119.1 125.8h.1M119.1 123.6h.1M119.1 121.4h.1M119.2 128.6h.1M119.2 126.4h.1M119.2 124.2h.1M119.3 122h.1M119.3 129.2h.1M119.4 127h.1"/>
<path d="M119.4 124.8h.1M119.4 122.6h.1M119.5 127.6h.1M119.6 125.4h.1M119.6 123.2h.1M119.6 121h.1M119.7 128.1h.1M119.7 126h.1M119.8 123.8h.1M119.8 121.6h.1M119.8 128.7h.1M119.9 126.5h.1"/>
<path d="M119.9 124.3h.1M119.9 122.2h.1M120 129.3h.1M120 127.1h.1M120.1 124.9h.1M120.1 122.7h.1M120.2 127.7h.1M120.2 125.5h.1M120.3 123.3h.1M120.3 121.1h.1M120.3 128.3h.1M120.4 126.1h.1"/>
<path d="M120.4 123.9h.1M120.5 121.7h.1M120.5 128.9h.1M120.5 126.7h.1M120.6 124.5h.1M120.6 122.3h.1M120.7 127.3h.1M120.7 125.1h.1M120.8 122.9h.1M120.8 127.8h.1M120.9 125.6h.1M120.9 123.4h.1"/>
<path d="M121 121.3h.1M121 128.4h.1M121 126.2h.1M121.1 124h.1M121.1 121.8h.1M121.2 129h.1M121.2 126.8h.1M121.2 124.6h.1M121.3 122.4h.1M121.3 127.4h.1M121.4 125.2h.1M121.4 123h.1"/>
<path d="M121.4 120.8h.1M121.5 128h.1M121.5 125.8h.1M121.6 123.6h.1M121.6 121.4h.1M121.7 128.5h.1M121.7 126.4h.1M121.7 124.2h.1M121.8 122h.1M121.8 129.1h.1M121.9 126.9h.1M121.9 124.8h.1"/>
<path d="M121.9 122.6h.1M122 127.5h.1M122 125.3h.1M122.1 123.2h.1M122.1 120.9h.1M122.2 128.1h.1M122.2 125.9h.1M122.2 123.7h.1M122.3 121.5h.1M122.3 128.7h.1M122.4 126.5h.1M122.4 124.3h.1"/>
<path d="M122.4 122.1h.1M122.5 129.3h.1M122.5 127.1h.1M122.5 124.9h.1M122.6 122.7h.1M122.7 127.7h.1M122.7 125.5h.1M122.7 123.3h.1M122.8 121.1h.1M122.8 128.2h.1M122.9 126.1h.1M122.9 123.8h.1"/>
<path d="M122.9 121.7h.1M123 128.8h.1M123 126.6h.1M123.1 124.4h.1M123.1 122.2h.1M123.2 127.2h.1M123.2 125h.1M123.2 122.8h.1M123.3 127.8h.1M123.4 125.6h.1M123.4 123.4h.1M123.4 121.2h.1"/>
<path d="M123.5 128.4h.1M123.5 126.2h.1M123.5 124h.1M123.6 121.8h.1M123.6 129h.1M123.7 126.8h.1M123.7 124.6h.1M123.7 122.4h.1M123.8 127.3h.1M123.9 125.2h.1M123.9 123h.1M123.9 120.8h.1"/>
<path d="M124 127.9h.1M124 125.7h.1M124.1 123.6h.1M124.1 121.4h.1M124.1 128.5h.1M124.2 126.3h.1M124.2 124.1h.1M124.2 121.9h.1M124.3 129.1h.1M124.3 126.9h.1M124.4 124.7h.1M124.4 122.5h.1"/>
<path d="M124.5 127.5h.1M124.5 125.3h.1M124.6 123.1h.1M124.6 120.9h.1M124.6 128.1h.1M124.7 125.9h.1M124.7 123.7h.1M124.7 121.5h.1M124.8 128.7h.1M124.8 126.5h.1M124.9 124.3h.1M124.9 122.1h.1"/>
<path d="M125 129.2h.1M125 127h.1M125 124.8h.1M125.1 122.6h.1M125.2 127.6h.1M125.2 125.4h.1M125.2 123.2h.1M125.3 121h.1M125.3 128.2h.1M125.3 126h.1M125.4 123.8h.1M125.4 121.6h.1"/>
<path d="M125.4 128.8h.1M125.5 126.6h.1M125.5 124.4h.1M125.6 122.2h.1M125.6 129.4h.1M125.7 127.2h.1M125.7 125h.1M125.7 122.8h.1M125.8 127.7h.1M125.9 125.6h.1M125.9 123.4h.1M125.9 121.2h.1"/>
<path d="M126 128.3h.1M126 126.1h.1M126 124h.1M126.1 121.8h.1M126.1 128.9h.1M126.1 126.7h.1M126.2 124.5h.1M126.2 122.3h.1M126.3 127.3h.1M126.3 125.1h.1M126.4 122.9h.1M126.4 120.7h.1"/>
<path d="M126.5 127.9h.1M126.5 125.7h.1M126.5 123.5h.1M126.6 121.3h.1M126.6 128.5h.1M126.7 126.3h.1M126.7 124.1h.1M126.7 121.9h.1M126.8 129.1h.1M126.8 126.9h.1M126.8 124.7h.1M126.9 122.5h.1"/>
<path d="M127 127.4h.1M127 125.2h.1M127 123.1h.1M127.1 120.9h.1M127.1 128h.1M127.2 125.8h.1"/>
</g>
<g fill="none" stroke="#000" stroke-width=".36">
<path d="M56.4 194.7h103M56.4 190.8h103v38.9h-103zM56.4 198.6h103M102.7 198.6v31.1M111.8 190.8v38.9M127.7 194.7v3.9M143.6 194.7v3.9M56.4 218h103M56.4 206.4h103M56.4 202.5h103M56.4 210.2h103M56.4 214.1h103"/>
<path d="M127.7 202.5v27.2M143.6 202.5v27.2M56.4 221.9h103M56.4 225.8h103"/>
</g>
<g fill="#000">
<path d="M71.4 77.4l3.1-.6v1.1zM141.4 76.8l3.1 .6-3.1 .5zM52.1 96.6l.5 3.2h-1.1zM57.1 99.2h1.1l-.6 3.2zM62 87.3l.8 7.8h-.8zM62 87.3h7.8l-7 .8zM62 87.3l.8 .8v7zM62.8 88.1l7-.8v.8zM88.7 82.9l3.2-.5v1zM124 82.4l3.2 .5-3.2 .5zM146 87.3h7.9l-7.9 .8zM146 88.1l7.9-.8-.8 .8z"/>
<path d="M153.1 88.1l.8 7h-.8zM153.1 88.1l.8-.8v7.8zM57.6 111.1l.6 3.1h-1.1zM163.8 106.3l.5 3.1h-1zM51.5 132h1.1l-.5 3.1zM112.2 122.3l.8 3.2h-1zM153.1 136.7l.8 7.8-.8-.8zM153.1 136.7h.8v7.8zM157.7 126.2h1.1l-.6 3.2zM163.3 122.3h1l-.5 3.2zM62 136.7l.8 7-.8 .8zM62 136.7h.8v7z"/>
<path d="M64.4 146.4l2.6-1.9-1.8 2.7zM62 144.5l7.8-.8v.8zM62 144.5l.8-.8h7zM82.8 149.1l1.9 .1zM83 145.5l1.8 .1zM83 149.2l1.5 .1zM83 149.2h1.7zM83 145.5h1.7zM83.2 145.5h1.5zM83.2 149.3l1.1 .1zM83.2 149.3h1.3zM83.2 145.5h1.3z"/>
<path d="M83.4 145.4l1.1 .1zM83.4 149.4h.7zM83.4 149.4h.9zM83.4 145.4h.9zM83.6 145.4h.7zM83.6 149.4h.5zM83.6 145.4h.5zM88.7 154.4l3.2-.5v1zM104.8 153.9l3.1 .5-3.1 .5zM119.2 148.3l3.2 .5-3.2 .6zM132 148.8l3.2-.5v1.1zM146.1 143.7h7l-7 .8z"/>
<path d="M146.1 144.5l7-.8 .8 .8zM158.2 140.9l.6 3.2h-1.1z"/>
</g>
<g fill="none" stroke="#000" stroke-width=".2">
<path d="M26.1 50.9h163.7M26.2 50.8v9.7M189.7 50.8v9.7M26.1 60.4h163.7M81.8 147.3h4.1M81.8 147.5h4.1M81.8 147.7h4.1M81.9 146.9h4M81.9 147.9h4M81.9 148h3.9M81.9 146.7h3.9M82 146.5h3.7"/>
<path d="M82 148.2h3.7M82 148.4h3.6M82 146.4h3.6M82.1 148.6h3.5M82.1 146.2h3.5M82.3 148.7h3.1M82.3 146h3.1M82.4 148.8h2.9M82.4 145.9h2.9M82.5 145.8h2.7M82.5 149h2.7M82.7 145.7h2.3"/>
<path d="M82.7 149.1h2.3M82.8 149.2h2M82.8 145.6h2"/>
</g>
<path d="M81.8 147.1h4.1" fill="none" stroke="#000" stroke-width=".21"/>
<g font-size="3.9">
<text x="26.4" y="43.5">10-Lead Very Thin Plastic Quad Flat, No Lead Package (NDA) - 1.2x2.0x0.9 mm Body</text>
<text x="26.4" y="48">[VQFN]; Micrel Legacy Package FQFN1220-10LD-PL-1</text>
<text x="76.5" y="186.7">RECOMMENDED LAND PATTERN</text>
</g>
<g font-size="3.2">
<text x="28.4" y="54.6">Note:</text>
<text x="41.1" y="58.3">http://www.microchip.com/packaging</text>
<text x="41.1" y="54.6">For the most current package drawings, please see the Microchip Packaging Specification located at</text>
<text x="106.1" y="78.5">C1</text>
<text x="106.1" y="84.1">X2</text>
<text x="55.8" y="107.9">Y2</text>
<text x="50" y="117">C2</text>
<text x="162.7" y="117">E</text>
<text x="156.6" y="136.3">Y1</text>
<text x="125.5" y="150">X1</text>
<text x="31" y="155.5">SILK SCREEN</text>
<text x="97.2" y="155.6">E</text>
<text x="120.5" y="158.2">OPTIONAL PADS FOR</text>
<text x="120.4" y="162.1">ENHANCED THERMAL</text>
<text x="120.4" y="165.9">PERFORMANCE</text>
</g>
<g font-size="2.9">
<text x="89" y="197.7">Dimension Limits</text>
<text x="104.3" y="193.8">Units</text>
<text x="117.1" y="197.7">MIN</text>
<text x="126" y="193.8">MILLIMETERS</text>
<text x="132.3" y="197.7">NOM</text>
<text x="148.4" y="197.7">MAX</text>
<text x="57.3" y="201.6">Contact Pitch</text>
<text x="106.3" y="201.6">E</text>
<text x="129.5" y="201.6">0.50 BSC</text>
<text x="57.3" y="205.4">Optional Center Pad Width (X2)</text>
<text x="57.3" y="209.3">Optional Center Pad Length (X2)</text>
<text x="105.5" y="209.3">Y2</text>
<text x="105.5" y="205.4">X2</text>
<text x="147.9" y="209.3">0.225</text>
<text x="148.7" y="205.4">1.00</text>
<text x="57.3" y="213.2">Contact Pad Spacing</text>
<text x="105.4" y="213.2">C1</text>
<text x="132.8" y="213.2">1.90</text>
<text x="57.3" y="217.1">Contact Pad Spacing</text>
<text x="57.3" y="221">Contact Pad Width (X10)</text>
<text x="105.4" y="217.1">C2</text>
<text x="105.5" y="221">X1</text>
<text x="132.8" y="217.1">1.00</text>
<text x="148.7" y="221">0.25</text>
<text x="57.3" y="224.9">Contact Pad Length (X10)</text>
<text x="105.5" y="224.9">Y1</text>
<text x="148.7" y="224.9">0.30</text>
<text x="57.3" y="228.8">Contact Pad to Contact Pad (Xnn)</text>
<text x="105.5" y="228.8">Y1</text>
<text x="116.9" y="228.8">0.30</text>
<text x="34" y="236.4">Notes:</text>
<text x="34" y="241">1. Dimensioning and tolerancing per ASME Y14.5M</text>
<text x="43.6" y="245">BSC: Basic Dimension. Theoretically exact value shown without tolerances.</text>
<text x="117.3" y="251.7">Microchip Technology Drawing C04-3029-NDA Rev B</text>
<text x="26.6" y="261.3">© 2022 Microchip Technology Inc.</text>
</g>
</svg>
